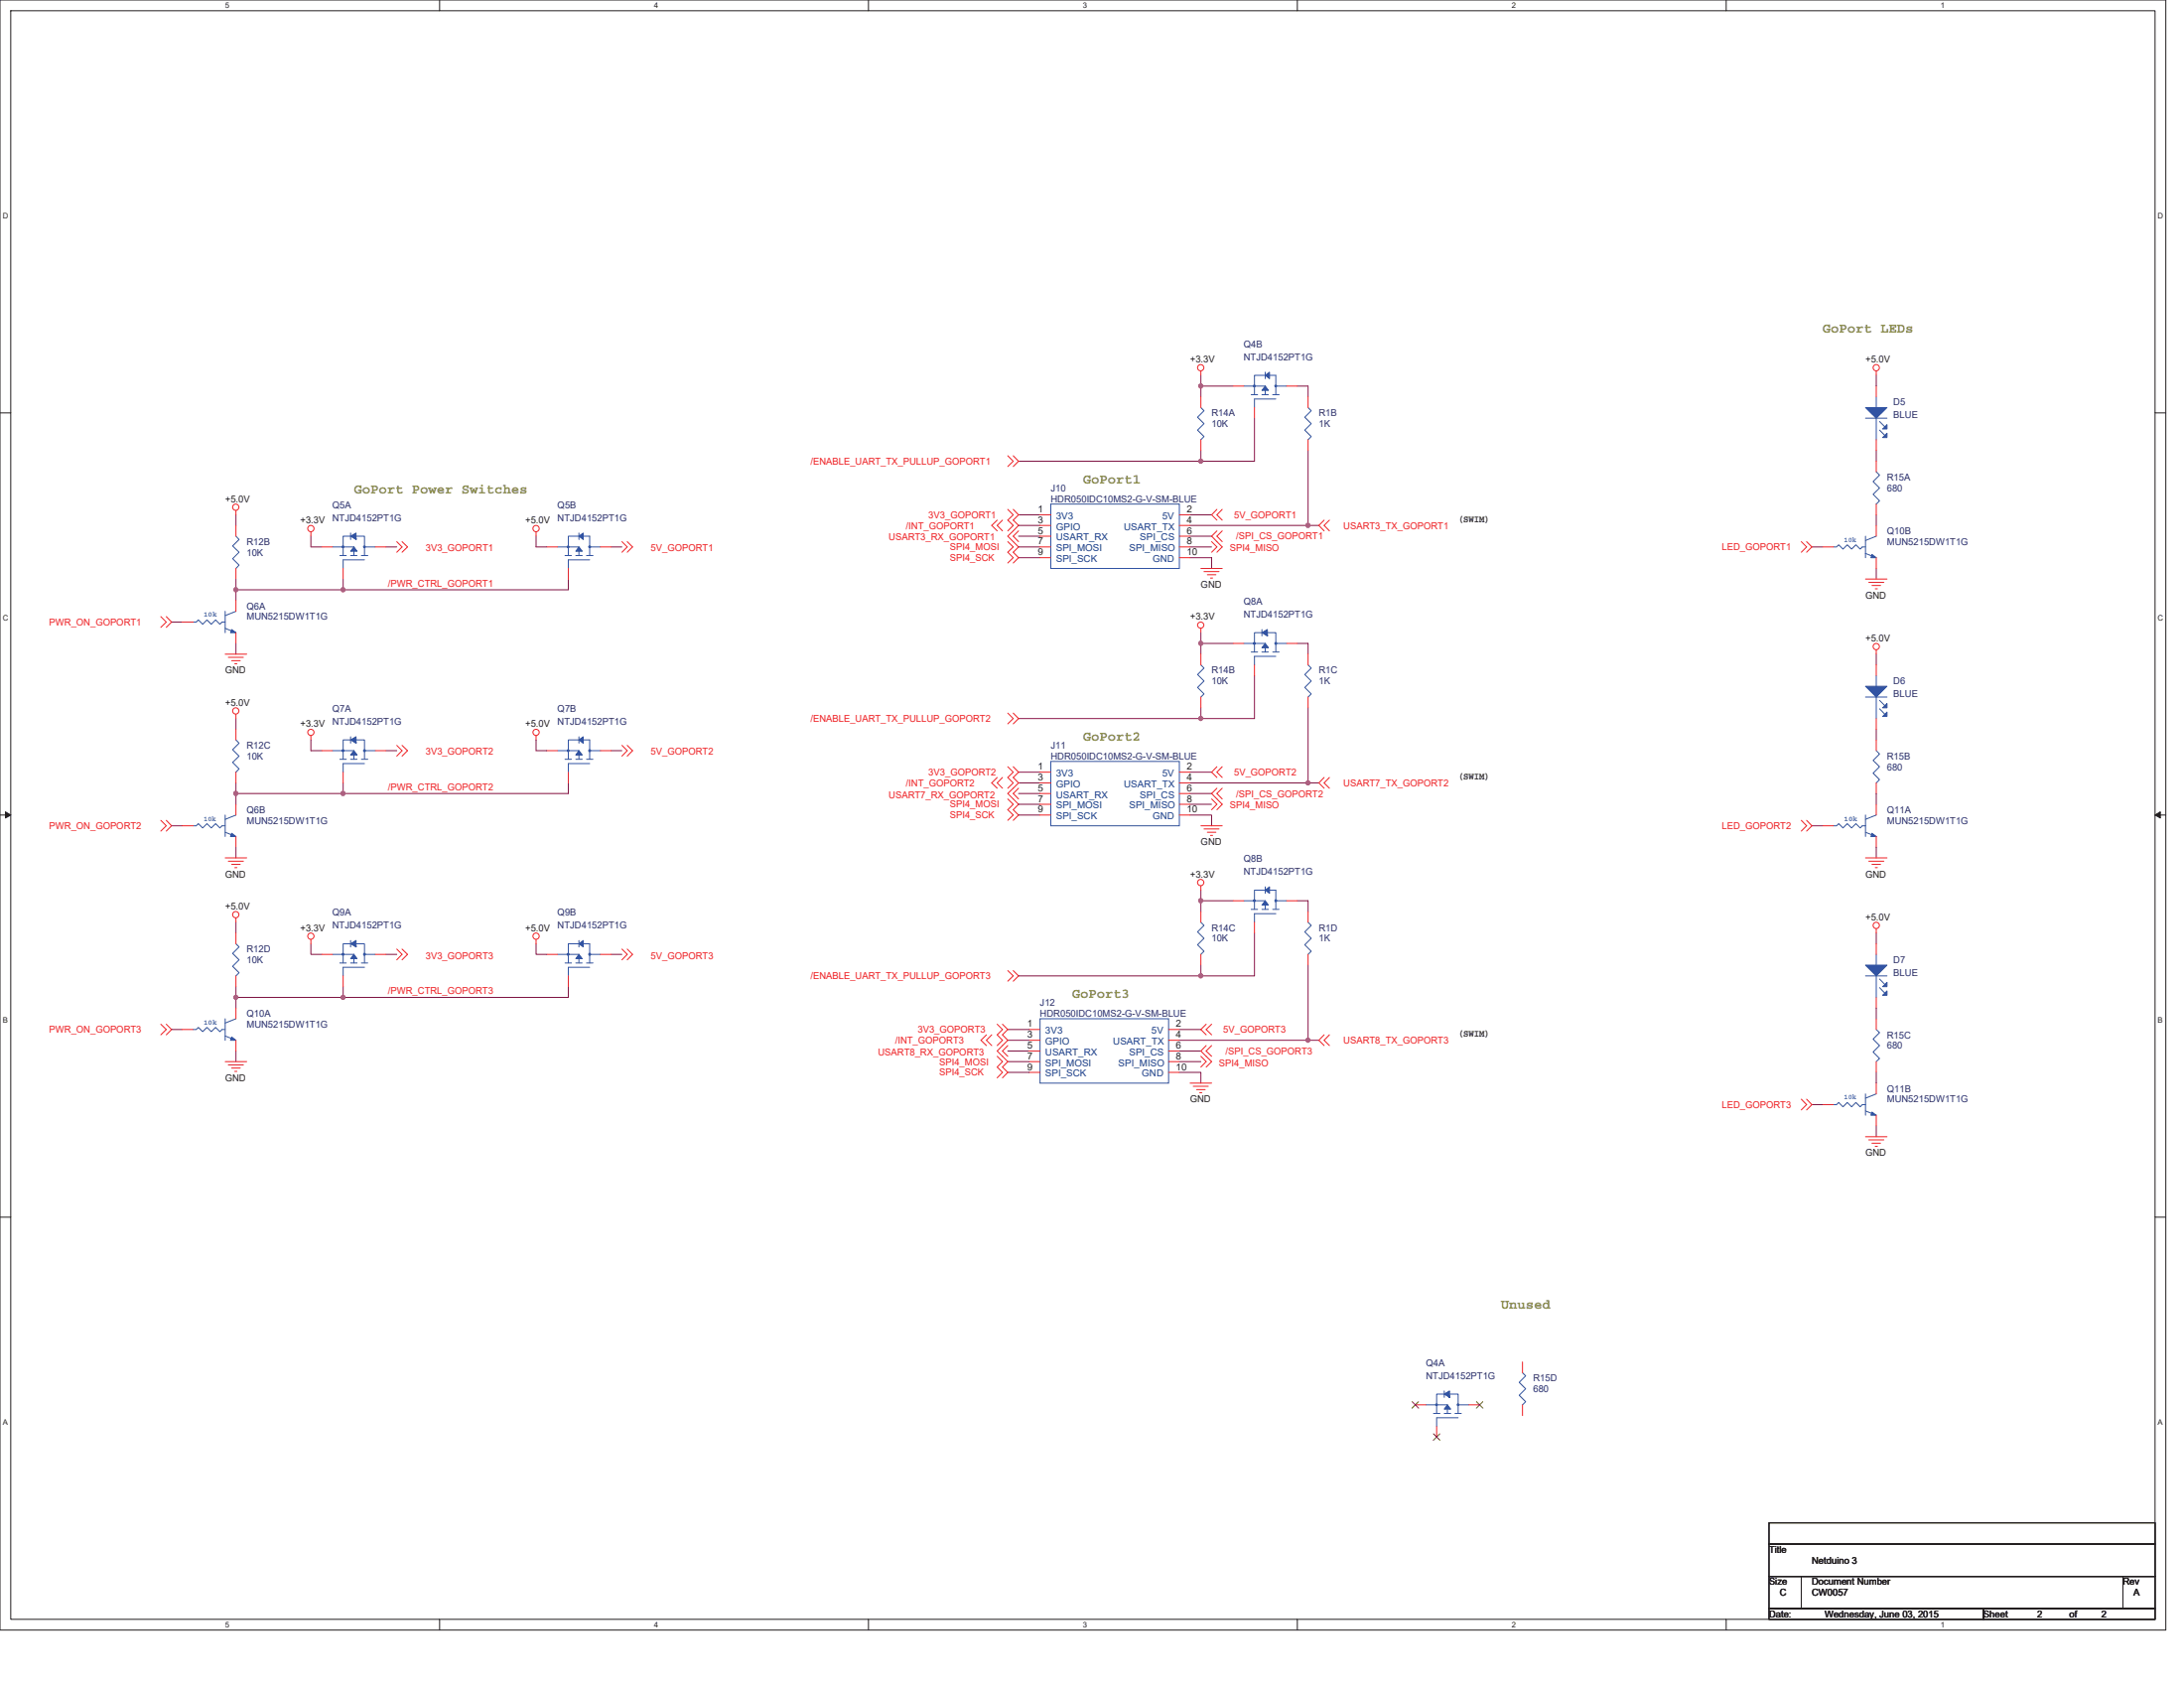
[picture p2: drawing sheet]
<svg xmlns="http://www.w3.org/2000/svg" width="279mm" height="216mm" viewBox="0 0 279 216" stroke-linecap="round" stroke-linejoin="round" font-family="sans-serif">
<path d="M0 0h277.1v208.5h-277.1zM1.4 1.4h274.3v205.7h-274.3z" fill="none" stroke="#231f20" stroke-width=".13"/>
<g fill="#fff">
<path d="M28.8 .1h.6v1.1h-.6z"/>
<path d="M28.8 207.3h.6v1.1h-.6z"/>
</g>
<path d="M56.2 0v1.4M56.2 207.1v1.4" fill="none" stroke="#231f20" stroke-width=".13"/>
<g fill="#fff">
<path d="M83.7 .1h.5v1.1h-.5z"/>
<path d="M83.7 207.3h.5v1.1h-.5z"/>
</g>
<path d="M111.1 0v1.4M111.1 207.1v1.4" fill="none" stroke="#231f20" stroke-width=".13"/>
<g fill="#fff">
<path d="M138.5 .1h.6v1.1h-.6z"/>
<path d="M138.5 207.3h.6v1.1h-.6z"/>
</g>
<path d="M166 0v1.4M166 207.1v1.4" fill="none" stroke="#231f20" stroke-width=".13"/>
<g fill="#fff">
<path d="M193.4 .1h.6v1.1h-.6z"/>
<path d="M193.4 207.3h.6v1.1h-.6z"/>
</g>
<path d="M220.8 0v1.4M220.8 207.1v1.4" fill="none" stroke="#231f20" stroke-width=".13"/>
<g fill="#fff">
<path d="M248.3 .1h.5v1.1h-.5z"/>
<path d="M248.3 207.3h.5v1.1h-.5z"/>
<path d="M.4 27.1h.7v1.1h-.7z"/>
<path d="M276.1 27.1h.7v1.1h-.7z"/>
<path d="M.4 78.5h.7v1.1h-.7z"/>
<path d="M276.1 78.5h.7v1.1h-.7z"/>
</g>
<path d="M0 52.8h1.4M275.7 52.8h1.4" fill="none" stroke="#231f20" stroke-width=".13"/>
<g fill="#fff">
<path d="M.4 130h.6v1.1h-.6z"/>
<path d="M276.1 130h.6v1.1h-.6z"/>
</g>
<path d="M0 104.2h1.4M275.7 104.2h1.4" fill="none" stroke="#231f20" stroke-width=".13"/>
<path d="M.7 103.8l.7 .4-.7 .4z" fill="#231f20"/>
<path d="M.7 103.8l.7 .4-.7 .4z" fill="none" stroke="#231f20" stroke-width=".13"/>
<path d="M275.7 104.2l.7-.4v.8z" fill="#231f20"/>
<path d="M275.7 104.2l.7-.4v.8z" fill="none" stroke="#231f20" stroke-width=".13"/>
<g fill="#fff">
<path d="M.4 181.4h.6v1.1h-.6z"/>
<path d="M276.1 181.4h.6v1.1h-.6z"/>
</g>
<path d="M0 155.7h1.4M275.7 155.7h1.4" fill="none" stroke="#231f20" stroke-width=".13"/>
<g fill="none" stroke="#7f1342" stroke-width=".13">
<path d="M240 48v1.4M240 57.6v1.4M130.3 70h2.8M130.3 67.2h2.8M130.3 68.6h2.8M130.3 71.3h2.8M130.3 65.8h2.8M152.3 70h2.7M152.3 67.2h15M152.3 68.6h2.7M152.3 71.3h2.7v1.4M152.3 65.8h2.7"/>
<path d="M231.8 70h1.4M240 65.8v1.4M240 72.7v1.4M39.8 94.6v1.4h1.3M49.4 96h1.4M68.6 94.6v1.4h1.4M78.2 96h1.4M130.3 98.8h2.8M152.3 98.8h2.7M240 83.7v1.3M240 93.3v1.3M30.2 101.5h13.7"/>
<path d="M130.3 100.1h2.8M130.3 101.5h2.8M130.3 102.9h2.8M130.3 104.2h2.8M152.3 104.2h2.7v1.4M152.3 100.1h15M152.3 101.5h2.7M152.3 102.9h2.7M231.8 105.6h1.4M240 101.5v1.4M240 108.4v1.3M240 119.3v1.4"/>
<path d="M128.9 131.7h2.8M128.9 133.1h2.8M128.9 134.4h2.8M128.9 135.8h2.8M128.9 137.2h2.8M150.9 137.2h2.7v1.3M150.9 131.7h2.7M150.9 133.1h16.4M150.9 134.4h2.7M150.9 135.8h2.7M240 128.9v1.4M240 137.2v1.3"/>
<path d="M231.8 141.3h1.4M240 144v1.4"/>
</g>
<circle cx="30.2" cy="101.5" r=".27" fill="#b953a0"/>
<circle cx="30.2" cy="101.5" r=".27" fill="none" stroke="#b953a0" stroke-width=".13"/>
<path d="M43.9 100.1v1.4h28.8" fill="none" stroke="#7f1342" stroke-width=".13"/>
<circle cx="43.9" cy="101.5" r=".27" fill="#b953a0"/>
<circle cx="43.9" cy="101.5" r=".27" fill="none" stroke="#b953a0" stroke-width=".13"/>
<path d="M30.2 75.4h13.7M39.8 68.6v1.4h1.3M49.4 70h1.4M68.6 68.6v1.4h1.4M78.2 70h1.4M30.2 91.9v1.4M21.9 105.6h1.4M30.2 100.1v2.8M30.2 108.4v1.3M72.7 100.1v1.4" fill="none" stroke="#7f1342" stroke-width=".13"/>
<circle cx="30.2" cy="75.4" r=".27" fill="#b953a0"/>
<circle cx="30.2" cy="75.4" r=".27" fill="none" stroke="#b953a0" stroke-width=".13"/>
<path d="M43.9 74.1v1.3h28.8" fill="none" stroke="#7f1342" stroke-width=".13"/>
<circle cx="43.9" cy="75.4" r=".27" fill="#b953a0"/>
<circle cx="43.9" cy="75.4" r=".27" fill="none" stroke="#b953a0" stroke-width=".13"/>
<path d="M160.5 53.5v5.5h-30.2M21.9 79.6h1.4M30.2 65.8v1.4M30.2 74.1v2.7M72.7 74.1v1.3M30.2 82.3v1.4" fill="none" stroke="#7f1342" stroke-width=".13"/>
<circle cx="153.6" cy="59" r=".27" fill="#b953a0"/>
<circle cx="153.6" cy="59" r=".27" fill="none" stroke="#b953a0" stroke-width=".13"/>
<path d="M153.6 57.6v1.4M153.6 49.4h4.1" fill="none" stroke="#7f1342" stroke-width=".13"/>
<circle cx="153.6" cy="49.4" r=".27" fill="#b953a0"/>
<circle cx="153.6" cy="49.4" r=".27" fill="none" stroke="#b953a0" stroke-width=".13"/>
<path d="M153.6 48v1.4M166 49.4h1.3v1.4M167.3 57.6v9.6" fill="none" stroke="#7f1342" stroke-width=".13"/>
<circle cx="167.3" cy="67.2" r=".27" fill="#b953a0"/>
<circle cx="167.3" cy="67.2" r=".27" fill="none" stroke="#b953a0" stroke-width=".13"/>
<path d="M153.6 49.4v1.4M39.8 120.7v1.4h1.3M43.9 127.6h28.8M49.4 122.1h1.4M68.6 120.7v1.4h1.4M78.2 122.1h1.4" fill="none" stroke="#7f1342" stroke-width=".13"/>
<circle cx="43.9" cy="127.6" r=".27" fill="#b953a0"/>
<circle cx="43.9" cy="127.6" r=".27" fill="none" stroke="#b953a0" stroke-width=".13"/>
<path d="M43.9 126.2v1.4h-13.7" fill="none" stroke="#7f1342" stroke-width=".13"/>
<circle cx="30.2" cy="127.6" r=".27" fill="#b953a0"/>
<circle cx="30.2" cy="127.6" r=".27" fill="none" stroke="#b953a0" stroke-width=".13"/>
<path d="M167.3 67.2h1.4M160.5 86.4v5.5h-30.2M30.2 118v1.3M21.9 131.7h1.4M30.2 126.2v2.7M30.2 134.4v1.4M72.7 126.2v1.4" fill="none" stroke="#7f1342" stroke-width=".13"/>
<circle cx="153.6" cy="91.9" r=".27" fill="#b953a0"/>
<circle cx="153.6" cy="91.9" r=".27" fill="none" stroke="#b953a0" stroke-width=".13"/>
<path d="M153.6 90.5v1.4M153.6 82.3h4.1" fill="none" stroke="#7f1342" stroke-width=".13"/>
<circle cx="153.6" cy="82.3" r=".27" fill="#b953a0"/>
<circle cx="153.6" cy="82.3" r=".27" fill="none" stroke="#b953a0" stroke-width=".13"/>
<path d="M153.6 80.9v1.4M166 82.3h1.3v1.4M167.3 90.5v9.6" fill="none" stroke="#7f1342" stroke-width=".13"/>
<circle cx="167.3" cy="100.1" r=".27" fill="#b953a0"/>
<circle cx="167.3" cy="100.1" r=".27" fill="none" stroke="#b953a0" stroke-width=".13"/>
<path d="M153.6 82.3v1.4M160.5 119.3v5.5h-30.2M167.3 100.1h1.4" fill="none" stroke="#7f1342" stroke-width=".13"/>
<circle cx="153.6" cy="124.8" r=".27" fill="#b953a0"/>
<circle cx="153.6" cy="124.8" r=".27" fill="none" stroke="#b953a0" stroke-width=".13"/>
<path d="M153.6 115.2h4.1M153.6 123.4v1.4" fill="none" stroke="#7f1342" stroke-width=".13"/>
<circle cx="153.6" cy="115.2" r=".27" fill="#b953a0"/>
<circle cx="153.6" cy="115.2" r=".27" fill="none" stroke="#b953a0" stroke-width=".13"/>
<path d="M153.6 113.9v1.3M166 115.2h1.3v1.4M167.3 123.4v9.7" fill="none" stroke="#7f1342" stroke-width=".13"/>
<circle cx="167.3" cy="133" r=".27" fill="#b953a0"/>
<circle cx="167.3" cy="133" r=".27" fill="none" stroke="#b953a0" stroke-width=".13"/>
<path d="M153.6 115.2v1.4M167.3 133.1h1.4" fill="none" stroke="#7f1342" stroke-width=".13"/>
<g fill="none" stroke="#ee1f23" stroke-width=".13">
<path d="M128.9 58.3l.7 .7-.7 .7M129.6 58.3l.7 .7-.7 .7M153.6 47.5v.5M240 47.5v.5M20.6 78.9l.7 .7-.7 .6M21.3 78.9l.6 .7-.6 .6M30.2 65.3v.5M30.2 67.2v1.4M30.2 72.7v1.4M39.8 68v.6M50.8 69.3l.6 .7-.6 .6M51.4 69.3l.7 .7-.7 .6"/>
<path d="M68.6 68v.6M79.6 69.3l.6 .7-.6 .6M80.2 69.3l.7 .7-.7 .6M127.6 66.5l-.7 .7 .7 .7M128.2 66.5l-.6 .7 .6 .7M128.9 65.2l.7 .6-.7 .7 .7 .7-.7 .7M128.9 69.3l.7 .7-.7 .6 .7 .7-.7 .7M129.6 65.2l.7 .6-.7 .7 .7 .7-1.4 1.4 1.4 1.4-.7 .6 .7 .7-.7 .7M130.3 67.9l-.7 .7 .7 .7M153.6 72.7h2.8M154 73.1h2M154.5 73.5h1.1"/>
<path d="M154.9 73.9h.2M155 69.3l.7 .7-.7 .6M155.7 65.2l-.7 .6 .7 .7M155.7 67.9l-.7 .7 1.4 1.4-.7 .6M156.4 65.2l-.7 .6 .7 .7M156.4 67.9l-.7 .7 .7 .7M169.4 66.5l-.7 .7 .7 .7M170.1 66.5l-.7 .7 .7 .7M230.4 69.3l.7 .7-.7 .6M231.1 69.3l.7 .7-.7 .6M238.7 74.1h2.7M239.1 74.5h1.9"/>
<path d="M239.5 74.9h1.1M239.9 75.3h.3M28.8 83.7h2.8M29.2 84.1h1.9M29.6 84.5h1.1M30 84.9h.3M30.2 91.4v.5M30.2 93.3v1.3M30.2 98.8v1.3M39.8 94.1v.5M50.8 95.3l.6 .7-.6 .7M51.4 95.3l.7 .7-.7 .7"/>
<path d="M68.6 94.1v.5M79.6 95.3l.6 .7-.6 .7M80.2 95.3l.7 .7-.7 .7M127.6 99.4l-.7 .7 .7 .7M128.2 99.4l-.6 .7 .6 .7M128.9 98.1l.7 .7-.7 .6 .7 .7-.7 .7M128.9 91.2l.7 .7-.7 .7M129.6 98.1l.7 .7-.7 .6 .7 .7-1.4 1.4 1.4 1.4-.7 .7 .7 .6-.7 .7M129.6 91.2l.7 .7-.7 .7M153.6 80.4v.5M155.7 98.1l-.7 .7 .7 .6M156.4 98.1l-.7 .7 .7 .6"/>
<path d="M169.4 99.4l-.7 .7 .7 .7M170.1 99.4l-.7 .7 .7 .7M240 83.1v.6M240 94.6v1.4M20.6 104.9l.7 .7-.7 .7M21.3 104.9l.6 .7-.6 .7M28.8 109.7h2.8M29.2 110.2h1.9M29.6 110.6h1.1M30 111h.3M30.2 117.4v.6M128.9 102.2l.7 .7-.7 .7 .7 .6-.7 .7"/>
<path d="M130.3 100.8l-.7 .7 .7 .7M153.6 105.6h2.8M153.6 113.3v.6M154 106h2M154.5 106.4h1.1M154.9 106.8h.2M155 102.2l.7 .7-.7 .7M155.7 100.8l-.7 .7 1.4 1.4-.7 .7M156.4 100.8l-.7 .7 .7 .7M230.4 104.9l.7 .7-.7 .7M231.1 104.9l.7 .7-.7 .7M238.7 109.7h2.7"/>
<path d="M239.1 110.2h1.9M239.5 110.6h1.1M239.9 111h.3M240 100.1v1.4M240 118.8v.5M20.6 131l.7 .7-.7 .7M21.3 131l.6 .7-.6 .7M28.8 135.8h2.8M29.2 136.2h1.9M29.6 136.6h1.1M30 137h.3M39.8 120.2v.5"/>
<path d="M50.8 121.4l.6 .7-.6 .7M51.4 121.4l.7 .7-.7 .7M68.6 120.2v.5M79.6 121.4l.6 .7-.6 .7M80.2 121.4l.7 .7-.7 .7M126.2 132.4l-.7 .7 .7 .6M126.9 132.4l-.7 .7 .7 .6M127.6 131l.6 .7-.6 .7 .6 .7-.6 .6M127.6 135.1l.6 .7-.6 .7 .6 .7-.6 .7M128.2 131l.7 .7-.7 .7 .7 .7-1.3 1.3 1.3 1.4-.7 .7 .7 .7-.7 .7M128.9 124.1l.7 .7-.7 .7M128.9 133.7l-.7 .7 .7 .7"/>
<path d="M129.6 124.1l.7 .7-.7 .7M152.3 138.5h2.7M152.7 138.9h1.9M153.1 139.4h1.1M153.5 139.8h.3M153.6 135.1l.7 .7-.7 .7M154.3 131l-.7 .7 .7 .7M154.3 133.7l-.7 .7 1.4 1.4-.7 .7M155 131l-.7 .7 .7 .7M155 133.7l-.7 .7 .7 .7M169.4 132.4l-.7 .7 .7 .6M170.1 132.4l-.7 .7 .7 .6"/>
<path d="M240 130.3v1.4M240 135.8v1.4M230.4 140.6l.7 .7-.7 .7M231.1 140.6l.7 .7-.7 .7M238.7 145.4h2.7M239.1 145.8h1.9M239.5 146.2h1.1M239.9 146.6h.3"/>
<circle cx="153.6" cy="47" r=".4"/>
<circle cx="240" cy="47" r=".4"/>
<circle cx="30.2" cy="64.9" r=".4"/>
<circle cx="39.8" cy="67.6" r=".4"/>
<circle cx="68.6" cy="67.6" r=".4"/>
<circle cx="153.6" cy="80" r=".4"/>
<circle cx="30.2" cy="90.9" r=".4"/>
<circle cx="39.8" cy="93.7" r=".4"/>
<circle cx="68.6" cy="93.7" r=".4"/>
<circle cx="240" cy="82.7" r=".4"/>
<circle cx="30.2" cy="117" r=".4"/>
<circle cx="39.8" cy="119.7" r=".4"/>
<circle cx="68.6" cy="119.7" r=".4"/>
<circle cx="153.6" cy="112.9" r=".4"/>
<circle cx="240" cy="118.4" r=".4"/>
</g>
<path d="M226.3 194.8h49.4v2.7h-49.4zM226.3 197.5h49.4v4.1h-49.4zM226.3 201.6h4.1v4.1h-4.1zM226.3 205.7h27.4v1.4h-27.4zM230.4 201.6h41.2v4.1h-41.2zM253.7 205.7h22v1.4h-22zM271.6 201.6h4.1v4.1h-4.1z" fill="none" stroke="#231f20" stroke-width=".13"/>
<path d="M30.2 68.6l.4 .4-.8 .8 .8 .8-.8 .9 .8 .8-.4 .4M30.2 94.6l.4 .5-.8 .8 .8 .8-.8 .8 .8 .8-.4 .5M240 96l.5 .4-.9 .9 .9 .8-.9 .8 .9 .8-.5 .4M238.3 105.6h.4M238.7 104.2v2.8M238.7 106.4l1.3 .6M240 104.2l-1.3 .6M240 131.7l.5 .4-.9 .8 .9 .8-.9 .9 .9 .8-.5 .4" fill="none" stroke="#3153a4" stroke-width=".13"/>
<path d="M239.5 106.6l.5 .4h-.6z" fill="#3153a4"/>
<path d="M42.5 96h2.8v1.1M43.5 97.1h.8M43.9 97.1v-2.5h2.7v2.5M44.9 97.1h.8M44.9 94.2v.9M46.2 97.1h.9M46.6 96h1.4M46.6 97.7h-2.7v1.1M234.5 105.6h.4l.3-.3 .6 .6 .5-.6 .6 .6 .5-.6 .6 .6 .3-.3M239.5 106.6l.5 .4h-.6z" fill="none" stroke="#3153a4" stroke-width=".13"/>
<path d="M233.2 105.6h1.3M240 102.9v1.3M240 107v1.4" fill="none" stroke="#ee1f23" stroke-width=".13"/>
<path d="M44.9 94.6l.7-.4v.9v-.2v.2z" fill-rule="evenodd" fill="#3153a4"/>
<path d="M44.9 94.6l.7-.4v.9v-.2v.2z" fill="none" stroke="#3153a4" stroke-width=".13"/>
<path d="M45.3 96l.4 .6h-.8z" fill="#3153a4"/>
<path d="M45.3 96l.4 .6h-.8z" fill="none" stroke="#3153a4" stroke-width=".13"/>
<path d="M43.8 95.9h.2v.2h-.2z" fill-rule="evenodd" fill="#3153a4"/>
<path d="M43.8 95.9h.2v.2h-.2z" fill="none" stroke="#3153a4" stroke-width=".13"/>
<path d="M46.5 95.9h.2v.2h-.2z" fill-rule="evenodd" fill="#3153a4"/>
<path d="M46.5 95.9h.2v.2h-.2zM28.4 105.6h.4M28.8 104.2v2.8M28.8 106.4l1.4 .6M30.2 104.2l-1.4 .6" fill="none" stroke="#3153a4" stroke-width=".13"/>
<path d="M41.1 96h1.4M43.9 98.8v1.3M48 96h1.4" fill="none" stroke="#ee1f23" stroke-width=".13"/>
<path d="M29.6 106.6l.6 .4h-.7z" fill="#3153a4"/>
<path d="M24.7 105.6h.4l.3-.3 .5 .6 .6-.6 .5 .6 .6-.6 .5 .6 .3-.3M29.6 106.6l.6 .4h-.7zM153.6 118l.4 .4-.8 .8 .8 .8-.8 .8 .8 .9-.4 .4M182.4 179.7h2.8v1.1M184.8 177.9v.8M186.5 179.7h1.4M183.4 180.8h.8M183.8 180.8v-2.5h2.7v2.5M184.8 180.8h.8M186.1 180.8h.8M186.5 181.3h-2.7v1.1" fill="none" stroke="#3153a4" stroke-width=".13"/>
<path d="M23.3 105.6h1.4M30.2 102.9v1.3M30.2 107v1.4M153.6 116.6v1.4M153.6 122.1v1.3" fill="none" stroke="#ee1f23" stroke-width=".13"/>
<path d="M184.8 178.3l.6-.4v.8v-.1v.1z" fill-rule="evenodd" fill="#3153a4"/>
<path d="M184.8 178.3l.6-.4v.8v-.1v.1z" fill="none" stroke="#3153a4" stroke-width=".13"/>
<path d="M185.2 179.7l.4 .5h-.8z" fill="#3153a4"/>
<path d="M185.2 179.7l.4 .5h-.8z" fill="none" stroke="#3153a4" stroke-width=".13"/>
<path d="M183.7 179.6h.2v.1h-.2z" fill-rule="evenodd" fill="#3153a4"/>
<path d="M183.7 179.6h.2v.1h-.2z" fill="none" stroke="#3153a4" stroke-width=".13"/>
<path d="M186.4 179.6h.2v.1h-.2z" fill-rule="evenodd" fill="#3153a4"/>
<path d="M238.3 70h.4M238.7 68.6v2.7M238.7 70.8l1.3 .5M240 68.6l-1.3 .5M186.4 179.6h.2v.1h-.2z" fill="none" stroke="#3153a4" stroke-width=".13"/>
<path d="M181.1 179.7h1.3M187.9 179.7h1.4M183.8 182.4v1.4" fill="none" stroke="#ee1f23" stroke-width=".13"/>
<path d="M180.7 179.3l.8 .8M181.5 179.3l-.9 .8M188.9 179.3l.8 .8M189.7 179.3l-.8 .8M183.4 183.4l.8 .8M184.2 183.4l-.8 .8" fill="none" stroke="#7d411a" stroke-width=".13"/>
<path d="M239.5 70.9l.5 .4h-.6z" fill="#3153a4"/>
<path d="M71.3 70h2.8v1.1M72.7 71.1v-2.5h2.7v2.5M72.7 71.6v1.1M75.4 70h1.4M234.5 70h.4l.3-.3 .6 .5 .5-.5 .6 .5 .5-.5 .6 .5 .3-.2M239.5 70.9l.5 .4h-.6z" fill="none" stroke="#3153a4" stroke-width=".13"/>
<path d="M233.2 70h1.3M240 67.2v1.4M240 71.3v1.4" fill="none" stroke="#ee1f23" stroke-width=".13"/>
<path d="M74.1 68.6l.5-.4v.8z" fill="#3153a4"/>
<path d="M72.3 71.1h.8M72.7 71.6h2.7M73.7 71.1h.8M74.1 68.6l.5-.4v.8zM74.1 68.2v.8M75 71.1h.9" fill="none" stroke="#3153a4" stroke-width=".13"/>
<path d="M72.6 69.9h.2v.1h-.2z" fill-rule="evenodd" fill="#3153a4"/>
<path d="M72.6 69.9h.2v.1h-.2z" fill="none" stroke="#3153a4" stroke-width=".13"/>
<path d="M75.3 69.9h.2v.1h-.2z" fill-rule="evenodd" fill="#3153a4"/>
<path d="M75.3 69.9h.2v.1h-.2z" fill="none" stroke="#3153a4" stroke-width=".13"/>
<path d="M74.1 70l.4 .5h-.8z" fill="#3153a4"/>
<path d="M74.1 70l.4 .5h-.8zM238.7 139.9v2.7M240 139.9l-1.3 .6M238.3 141.3h.4M238.7 142.1l1.3 .5" fill="none" stroke="#3153a4" stroke-width=".13"/>
<path d="M70 70h1.3M72.7 72.7v1.4M76.8 70h1.4" fill="none" stroke="#ee1f23" stroke-width=".13"/>
<path d="M239.5 142.2l.5 .4h-.6z" fill="#3153a4"/>
<path d="M28.4 79.6h.4M28.8 78.2v2.7M30.2 78.2l-1.4 .5M28.8 80.4l1.4 .5M234.5 141.3h.4l.3-.3 .6 .6 .5-.6 .6 .6 .5-.6 .6 .6 .3-.3M239.5 142.2l.5 .4h-.6z" fill="none" stroke="#3153a4" stroke-width=".13"/>
<path d="M240 138.5v1.4M233.2 141.3h1.3M240 142.6v1.4" fill="none" stroke="#ee1f23" stroke-width=".13"/>
<path d="M29.6 80.5l.6 .4h-.7z" fill="#3153a4"/>
<path d="M24.7 79.6h.4l.3-.3 .5 .5 .6-.5 .5 .5 .6-.5 .5 .5 .3-.2M29.6 80.5l.6 .4h-.7z" fill="none" stroke="#3153a4" stroke-width=".13"/>
<path d="M23.3 79.6h1.4M30.2 76.8v1.4M30.2 80.9v1.4" fill="none" stroke="#ee1f23" stroke-width=".13"/>
<path d="M238.7 52.1h2.7l-1.4 1.4z" fill="#3153a4"/>
<path d="M238.7 52.1h2.7l-1.4 1.4z" fill="none" stroke="#3153a4" stroke-width=".13"/>
<path d="M241.4 54.3v.6h-.5z" fill="#3153a4"/>
<path d="M241.4 54.3v.6h-.5z" fill="none" stroke="#3153a4" stroke-width=".13"/>
<path d="M240.9 56l.5-.6v.6z" fill="#3153a4"/>
<path d="M238.7 53.5h2.7M240 50.8v1.3M240 53.5v2.7M240.5 53.9l.6 .7M240.5 55l.6 .7M240.9 56l.5-.6v.6zM71.3 122.1h2.8v1.1M72.7 123.2v-2.5h2.7v2.5M72.7 123.7v1.1M75.4 122.1h1.4" fill="none" stroke="#3153a4" stroke-width=".13"/>
<path d="M240 49.4v1.4M240 56.2v1.4" fill="none" stroke="#ee1f23" stroke-width=".13"/>
<path d="M74.1 120.7l.5-.4v.8z" fill="#3153a4"/>
<path d="M72.3 123.2h.8M72.7 123.7h2.7M73.7 123.2h.8M74.1 120.7l.5-.4v.8zM74.1 120.3v.8M75 123.2h.9" fill="none" stroke="#3153a4" stroke-width=".13"/>
<path d="M72.6 122h.2v.2h-.2z" fill-rule="evenodd" fill="#3153a4"/>
<path d="M72.6 122h.2v.2h-.2z" fill="none" stroke="#3153a4" stroke-width=".13"/>
<path d="M75.3 122h.2v.2h-.2z" fill-rule="evenodd" fill="#3153a4"/>
<path d="M75.3 122h.2v.2h-.2z" fill="none" stroke="#3153a4" stroke-width=".13"/>
<path d="M74.1 122.1l.4 .5h-.8z" fill="#3153a4"/>
<path d="M134.4 64.5h16.5v8.2h-16.5zM74.1 122.1l.4 .5h-.8z" fill="none" stroke="#3153a4" stroke-width=".13"/>
<g fill="none" stroke="#ee1f23" stroke-width=".13">
<path d="M133.1 65.8h1.3M133.1 67.2h1.3M133.1 68.6h1.3M133.1 70h1.3M133.1 71.3h1.3M150.9 65.8h1.4M150.9 67.2h1.4M150.9 68.6h1.4M150.9 70h1.4M150.9 71.3h1.4M70 122.1h1.3M72.7 124.8v1.4"/>
<path d="M76.8 122.1h1.4"/>
</g>
<path d="M238.7 87.8h2.7l-1.4 1.4z" fill="#3153a4"/>
<path d="M238.7 87.8h2.7l-1.4 1.4z" fill="none" stroke="#3153a4" stroke-width=".13"/>
<path d="M241.4 90v.5h-.5z" fill="#3153a4"/>
<path d="M241.4 90v.5h-.5z" fill="none" stroke="#3153a4" stroke-width=".13"/>
<path d="M240.9 91.6l.5-.5v.5z" fill="#3153a4"/>
<g fill="none" stroke="#3153a4" stroke-width=".13">
<path d="M153.6 52.1l.4 .4-.8 .9 .8 .8-.8 .8 .8 .8-.4 .4M159.1 82.3h2.8v1.1M160.1 83.4h.8M160.5 83.4v-2.5h2.7v2.5M161.4 83.4h.9M161.4 80.5v.8M162.8 83.4h.8M163.2 82.3h1.4M163.2 83.9h-2.7v1.1M238.7 89.2h2.7M240 86.4v1.4M240 89.2v2.7"/>
<path d="M240.5 89.6l.6 .7M240.5 90.7l.6 .7M240.9 91.6l.5-.5v.5z"/>
</g>
<path d="M153.6 50.8v1.3M153.6 56.2v1.4M240 85v1.4M240 91.9v1.4" fill="none" stroke="#ee1f23" stroke-width=".13"/>
<path d="M161.4 80.9l.7-.4v.8v-.1v.1z" fill-rule="evenodd" fill="#3153a4"/>
<path d="M161.4 80.9l.7-.4v.8v-.1v.1z" fill="none" stroke="#3153a4" stroke-width=".13"/>
<path d="M161.9 82.3l.4 .5h-.9z" fill="#3153a4"/>
<path d="M161.9 82.3l.4 .5h-.9z" fill="none" stroke="#3153a4" stroke-width=".13"/>
<path d="M160.4 82.2h.2v.2h-.2z" fill-rule="evenodd" fill="#3153a4"/>
<path d="M160.4 82.2h.2v.2h-.2z" fill="none" stroke="#3153a4" stroke-width=".13"/>
<path d="M163.1 82.2h.2v.2h-.2z" fill-rule="evenodd" fill="#3153a4"/>
<path d="M163.1 82.2h.2v.2h-.2z" fill="none" stroke="#3153a4" stroke-width=".13"/>
<path d="M157.7 82.3h1.4M160.5 85v1.4M164.6 82.3h1.4" fill="none" stroke="#ee1f23" stroke-width=".13"/>
<path d="M238.7 123.4h2.7l-1.4 1.4z" fill="#3153a4"/>
<path d="M238.7 123.4h2.7l-1.4 1.4z" fill="none" stroke="#3153a4" stroke-width=".13"/>
<path d="M241.4 125.6v.6h-.5z" fill="#3153a4"/>
<path d="M241.4 125.6v.6h-.5z" fill="none" stroke="#3153a4" stroke-width=".13"/>
<path d="M240.9 127.3l.5-.6v.6z" fill="#3153a4"/>
<path d="M28.4 131.7h.4M28.8 130.3v2.8M28.8 132.5l1.4 .6M30.2 130.3l-1.4 .6M238.7 124.8h2.7M240 122.1v1.3M240 124.8v2.8M240.5 125.2l.6 .7M240.5 126.3l.6 .7M240.9 127.3l.5-.6v.6z" fill="none" stroke="#3153a4" stroke-width=".13"/>
<path d="M240 120.7v1.4M240 127.6v1.3" fill="none" stroke="#ee1f23" stroke-width=".13"/>
<path d="M29.6 132.6l.6 .5h-.7z" fill="#3153a4"/>
<path d="M167.3 52.1l.4 .4-.8 .9 .8 .8-.8 .8 .8 .8-.4 .4M167.3 85l.4 .4-.8 .9 .8 .8-.8 .8 .8 .9-.4 .4M159.1 115.2h2.8v1.1M160.5 116.3v-2.4h2.7v2.4M160.5 116.9v1.1M163.2 115.2h1.4M167.3 118l.4 .4-.8 .8 .8 .8-.8 .8 .8 .9-.4 .4M24.7 131.7h.4l.3-.3 .5 .6 .6-.6 .5 .6 .6-.6 .5 .6 .3-.3M29.6 132.6l.6 .5h-.7zM194.8 175.6l.4 .4-.8 .8 .8 .8-.8 .9 .8 .8-.4 .4" fill="none" stroke="#3153a4" stroke-width=".13"/>
<path d="M167.3 50.8v1.3M167.3 56.2v1.4M167.3 83.7v1.3M167.3 89.2v1.3M167.3 116.6v1.4M23.3 131.7h1.4M30.2 128.9v1.4M30.2 133.1v1.3M167.3 122.1v1.3M194.8 174.2v1.4M194.8 179.7v1.4" fill="none" stroke="#ee1f23" stroke-width=".13"/>
<path d="M161.9 113.9l.5-.5v.9z" fill="#3153a4"/>
<path d="M160.1 116.3h.8M160.5 116.9h2.7M161.4 116.3h.9M161.9 113.9l.5-.5v.9zM161.9 113.4v.9M162.8 116.3h.8" fill="none" stroke="#3153a4" stroke-width=".13"/>
<path d="M160.4 115.1h.2v.2h-.2z" fill-rule="evenodd" fill="#3153a4"/>
<path d="M160.4 115.1h.2v.2h-.2z" fill="none" stroke="#3153a4" stroke-width=".13"/>
<path d="M163.1 115.1h.2v.2h-.2z" fill-rule="evenodd" fill="#3153a4"/>
<path d="M163.1 115.1h.2v.2h-.2z" fill="none" stroke="#3153a4" stroke-width=".13"/>
<path d="M161.9 115.2l.4 .6h-.9z" fill="#3153a4"/>
<path d="M240 60.3l.5 .5-.9 .8 .9 .8-.9 .8 .9 .9-.5 .4M71.3 96h2.8v1.1M72.7 97.1v-2.5h2.7v2.5M72.7 97.7v1.1M75.4 96h1.4M153.6 85l.4 .4-.8 .9 .8 .8-.8 .8 .8 .9-.4 .4M161.9 115.2l.4 .6h-.9zM133.1 130.3h16.4v8.2h-16.4z" fill="none" stroke="#3153a4" stroke-width=".13"/>
<g fill="none" stroke="#ee1f23" stroke-width=".13">
<path d="M240 59v1.3M240 64.5v1.3M153.6 83.7v1.3M153.6 89.2v1.3M157.7 115.2h1.4M160.5 118v1.3M164.6 115.2h1.4M131.7 131.7h1.4M131.7 133.1h1.4M131.7 134.4h1.4M131.7 135.8h1.4M131.7 137.2h1.4"/>
<path d="M149.5 131.7h1.4M149.5 133.1h1.4M149.5 134.4h1.4M149.5 135.8h1.4M149.5 137.2h1.4"/>
</g>
<path d="M74.1 94.6l.5-.4v.9z" fill="#3153a4"/>
<path d="M72.3 97.1h.8M72.7 97.7h2.7M73.7 97.1h.8M74.1 94.6l.5-.4v.9zM74.1 94.2v.9M75 97.1h.9" fill="none" stroke="#3153a4" stroke-width=".13"/>
<path d="M72.6 95.9h.2v.2h-.2z" fill-rule="evenodd" fill="#3153a4"/>
<path d="M72.6 95.9h.2v.2h-.2z" fill="none" stroke="#3153a4" stroke-width=".13"/>
<path d="M75.3 95.9h.2v.2h-.2z" fill-rule="evenodd" fill="#3153a4"/>
<path d="M75.3 95.9h.2v.2h-.2z" fill="none" stroke="#3153a4" stroke-width=".13"/>
<path d="M74.1 96l.4 .6h-.8z" fill="#3153a4"/>
<path d="M42.5 70h2.8v1.1M43.5 71.1h.8M43.9 71.1v-2.5h2.7v2.5M44.9 71.1h.8M44.9 68.2v.8M46.2 71.1h.9M46.6 70h1.4M46.6 71.6h-2.7v1.1M74.1 96l.4 .6h-.8z" fill="none" stroke="#3153a4" stroke-width=".13"/>
<path d="M70 96h1.3M72.7 98.8v1.3M76.8 96h1.4" fill="none" stroke="#ee1f23" stroke-width=".13"/>
<path d="M44.9 68.6l.7-.4v.8v-.1v.1z" fill-rule="evenodd" fill="#3153a4"/>
<path d="M44.9 68.6l.7-.4v.8v-.1v.1z" fill="none" stroke="#3153a4" stroke-width=".13"/>
<path d="M45.3 70l.4 .5h-.8z" fill="#3153a4"/>
<path d="M45.3 70l.4 .5h-.8z" fill="none" stroke="#3153a4" stroke-width=".13"/>
<path d="M43.8 69.9h.2v.1h-.2z" fill-rule="evenodd" fill="#3153a4"/>
<path d="M43.8 69.9h.2v.1h-.2z" fill="none" stroke="#3153a4" stroke-width=".13"/>
<path d="M46.5 69.9h.2v.1h-.2z" fill-rule="evenodd" fill="#3153a4"/>
<path d="M159.1 49.4h2.8v1.1M160.5 50.5v-2.5h2.7v2.5M160.5 51v1.1M163.2 49.4h1.4M46.5 69.9h.2v.1h-.2zM134.4 97.4h16.5v8.2h-16.5z" fill="none" stroke="#3153a4" stroke-width=".13"/>
<g fill="none" stroke="#ee1f23" stroke-width=".13">
<path d="M41.1 70h1.4M43.9 72.7v1.4M48 70h1.4M133.1 98.8h1.3M150.9 98.8h1.4M133.1 100.1h1.3M133.1 101.5h1.3M133.1 102.9h1.3M133.1 104.2h1.3M150.9 100.1h1.4M150.9 101.5h1.4M150.9 102.9h1.4"/>
<path d="M150.9 104.2h1.4"/>
</g>
<path d="M161.9 48l.5-.4v.8z" fill="#3153a4"/>
<path d="M160.1 50.5h.8M160.5 51h2.7M161.4 50.5h.9M161.9 48l.5-.4v.8zM161.9 47.6v.8M162.8 50.5h.8" fill="none" stroke="#3153a4" stroke-width=".13"/>
<path d="M160.4 49.3h.2v.1h-.2z" fill-rule="evenodd" fill="#3153a4"/>
<path d="M160.4 49.3h.2v.1h-.2z" fill="none" stroke="#3153a4" stroke-width=".13"/>
<path d="M163.1 49.3h.2v.1h-.2z" fill-rule="evenodd" fill="#3153a4"/>
<path d="M163.1 49.3h.2v.1h-.2z" fill="none" stroke="#3153a4" stroke-width=".13"/>
<path d="M161.9 49.4l.4 .5h-.9z" fill="#3153a4"/>
<path d="M161.9 49.4l.4 .5h-.9zM30.2 120.7l.4 .4-.8 .8 .8 .9-.8 .8 .8 .8-.4 .4M42.5 122.1h2.8v1.1M43.5 123.2h.8M43.9 123.2v-2.5h2.7v2.5M44.9 123.2h.8M44.9 120.3v.8M46.2 123.2h.9M46.6 122.1h1.4M46.6 123.7h-2.7v1.1" fill="none" stroke="#3153a4" stroke-width=".13"/>
<path d="M157.7 49.4h1.4M160.5 52.1v1.4M164.6 49.4h1.4M30.2 119.3v1.4M30.2 124.8v1.4" fill="none" stroke="#ee1f23" stroke-width=".13"/>
<path d="M44.9 120.7l.7-.4v.8v-.1v.1z" fill-rule="evenodd" fill="#3153a4"/>
<path d="M44.9 120.7l.7-.4v.8v-.1v.1z" fill="none" stroke="#3153a4" stroke-width=".13"/>
<path d="M45.3 122.1l.4 .5h-.8z" fill="#3153a4"/>
<path d="M45.3 122.1l.4 .5h-.8z" fill="none" stroke="#3153a4" stroke-width=".13"/>
<path d="M43.8 122h.2v.2h-.2z" fill-rule="evenodd" fill="#3153a4"/>
<path d="M43.8 122h.2v.2h-.2z" fill="none" stroke="#3153a4" stroke-width=".13"/>
<path d="M46.5 122h.2v.2h-.2z" fill-rule="evenodd" fill="#3153a4"/>
<path d="M46.5 122h.2v.2h-.2z" fill="none" stroke="#3153a4" stroke-width=".13"/>
<path d="M41.1 122.1h1.4M43.9 124.8v1.4M48 122.1h1.4" fill="none" stroke="#ee1f23" stroke-width=".13"/>
<circle cx="30.2" cy="101.5" r=".27" fill="#b953a0"/>
<circle cx="30.2" cy="101.5" r=".27" fill="none" stroke="#b953a0" stroke-width=".13"/>
<circle cx="43.9" cy="101.5" r=".27" fill="#b953a0"/>
<circle cx="43.9" cy="101.5" r=".27" fill="none" stroke="#b953a0" stroke-width=".13"/>
<circle cx="30.2" cy="75.4" r=".27" fill="#b953a0"/>
<circle cx="30.2" cy="75.4" r=".27" fill="none" stroke="#b953a0" stroke-width=".13"/>
<circle cx="43.9" cy="75.4" r=".27" fill="#b953a0"/>
<circle cx="43.9" cy="75.4" r=".27" fill="none" stroke="#b953a0" stroke-width=".13"/>
<circle cx="153.6" cy="59" r=".27" fill="#b953a0"/>
<circle cx="153.6" cy="59" r=".27" fill="none" stroke="#b953a0" stroke-width=".13"/>
<circle cx="153.6" cy="49.4" r=".27" fill="#b953a0"/>
<circle cx="153.6" cy="49.4" r=".27" fill="none" stroke="#b953a0" stroke-width=".13"/>
<circle cx="167.3" cy="67.2" r=".27" fill="#b953a0"/>
<circle cx="167.3" cy="67.2" r=".27" fill="none" stroke="#b953a0" stroke-width=".13"/>
<circle cx="43.9" cy="127.6" r=".27" fill="#b953a0"/>
<circle cx="43.9" cy="127.6" r=".27" fill="none" stroke="#b953a0" stroke-width=".13"/>
<circle cx="30.2" cy="127.6" r=".27" fill="#b953a0"/>
<circle cx="30.2" cy="127.6" r=".27" fill="none" stroke="#b953a0" stroke-width=".13"/>
<circle cx="153.6" cy="91.9" r=".27" fill="#b953a0"/>
<circle cx="153.6" cy="91.9" r=".27" fill="none" stroke="#b953a0" stroke-width=".13"/>
<circle cx="153.6" cy="82.3" r=".27" fill="#b953a0"/>
<circle cx="153.6" cy="82.3" r=".27" fill="none" stroke="#b953a0" stroke-width=".13"/>
<circle cx="167.3" cy="100.1" r=".27" fill="#b953a0"/>
<circle cx="167.3" cy="100.1" r=".27" fill="none" stroke="#b953a0" stroke-width=".13"/>
<circle cx="153.6" cy="124.8" r=".27" fill="#b953a0"/>
<circle cx="153.6" cy="124.8" r=".27" fill="none" stroke="#b953a0" stroke-width=".13"/>
<circle cx="153.6" cy="115.2" r=".27" fill="#b953a0"/>
<circle cx="153.6" cy="115.2" r=".27" fill="none" stroke="#b953a0" stroke-width=".13"/>
<circle cx="167.3" cy="133" r=".27" fill="#b953a0"/>
<circle cx="167.3" cy="133" r=".27" fill="none" stroke="#b953a0" stroke-width=".13"/>
<g font-size="1.8" fill="#7e8033">
<text x="233.2" y="42.6">GoPort LEDs</text>
<text x="45.3" y="63.2">GoPort Power Switches</text>
<text x="138.5" y="61.8">GoPort1</text>
<text x="138.5" y="94.7">GoPort2</text>
<text x="137.2" y="127.7">GoPort3</text>
<text x="192" y="167.4">Unused</text>
</g>
<g font-size="1.2" fill="#231f20">
<text x="152.3" y="46.4">+3.3V</text>
<text x="238.7" y="46.4">+5.0V</text>
<text x="28.8" y="64.2">+5.0V</text>
<text x="132.8" y="65.6">1</text>
<text x="151.8" y="65.6">2</text>
<text x="38.4" y="67">+3.3V</text>
<text x="67.2" y="67">+5.0V</text>
<text x="132.8" y="66.9">3</text>
<text x="132.8" y="68.3">5</text>
<text x="132.8" y="69.7">7</text>
<text x="132.8" y="71">9</text>
<text x="151.8" y="66.9">4</text>
<text x="151.8" y="68.3">6</text>
<text x="151.8" y="69.7">8</text>
<text x="151.8" y="71">10</text>
<text x="186.5" y="66.8">(SWIM)</text>
<text x="153.6" y="75.2">GND</text>
<text x="238.7" y="76.6">GND</text>
<text x="152.3" y="79.3">+3.3V</text>
<text x="238.7" y="82">+5.0V</text>
<text x="28.8" y="86.2">GND</text>
<text x="28.8" y="90.3">+5.0V</text>
<text x="38.4" y="93">+3.3V</text>
<text x="67.2" y="93">+5.0V</text>
<text x="132.8" y="98.5">1</text>
<text x="132.8" y="99.8">3</text>
<text x="132.8" y="101.2">5</text>
<text x="151.8" y="98.5">2</text>
<text x="151.8" y="99.8">4</text>
<text x="151.8" y="101.2">6</text>
<text x="186.5" y="99.7">(SWIM)</text>
<text x="132.8" y="102.6">7</text>
<text x="132.8" y="103.9">9</text>
<text x="151.8" y="102.6">8</text>
<text x="151.8" y="103.9">10</text>
<text x="28.8" y="112.2">GND</text>
<text x="152.3" y="112.2">+3.3V</text>
<text x="153.6" y="108.1">GND</text>
<text x="238.7" y="112.2">GND</text>
<text x="28.8" y="116.3">+5.0V</text>
<text x="38.4" y="119.1">+3.3V</text>
<text x="67.2" y="119.1">+5.0V</text>
<text x="238.7" y="117.7">+5.0V</text>
<text x="131.4" y="131.4">1</text>
<text x="150.5" y="131.4">2</text>
<text x="131.4" y="132.8">3</text>
<text x="131.4" y="134.1">5</text>
<text x="131.4" y="135.5">7</text>
<text x="131.4" y="136.9">9</text>
<text x="150.5" y="132.8">4</text>
<text x="150.5" y="134.1">6</text>
<text x="150.5" y="135.5">8</text>
<text x="150.5" y="136.9">10</text>
<text x="186.5" y="132.7">(SWIM)</text>
<text x="28.8" y="138.3">GND</text>
<text x="152.3" y="141">GND</text>
<text x="238.7" y="147.9">GND</text>
<text x="226.3" y="198.6">Title</text>
<text x="226.3" y="202.8">Size</text>
<text x="231.8" y="202.8">Document Number</text>
<text x="231.8" y="200">Netduino 3</text>
<text x="271.6" y="202.8">Rev</text>
<text x="226.3" y="206.9">Date:</text>
<text x="227.7" y="204.1">C</text>
<text x="231.8" y="204.1">CW0057</text>
<text x="233.4" y="206.9">Wednesday, June 03, 2015</text>
<text x="253.7" y="206.9">Sheet</text>
<text x="260.6" y="206.9">2</text>
<text x="264.7" y="206.9">of</text>
<text x="268.8" y="206.9">2</text>
<text x="272.9" y="204.1">A</text>
</g>
<g font-size="1.2" fill="#272872">
<text x="159.1" y="44.5">Q4B</text>
<text x="159.1" y="46.1">NTJD4152PT1G</text>
<text x="155" y="53.3">R14A</text>
<text x="168.7" y="53.3">R1B</text>
<text x="242.2" y="51.9">D5</text>
<text x="242.2" y="53.5">BLUE</text>
<text x="155" y="54.6">10K</text>
<text x="168.7" y="54.6">1K</text>
<text x="42.5" y="65">Q5A</text>
<text x="71.3" y="65">Q5B</text>
<text x="134.4" y="62.8">J10</text>
<text x="134.4" y="64.2">HDR050IDC10MS2-G-V-SM-BLUE</text>
<text x="241.4" y="61.5">R15A</text>
<text x="241.4" y="62.8">680</text>
<text x="31.6" y="69.7">R12B</text>
<text x="31.6" y="71.1">10K</text>
<text x="42.5" y="66.7">NTJD4152PT1G</text>
<text x="71.3" y="66.7">NTJD4152PT1G</text>
<text x="241.4" y="68.3">Q10B</text>
<text x="241.4" y="69.7">MUN5215DW1T1G</text>
<text x="31.6" y="77.9">Q6A</text>
<text x="159.1" y="77.4">Q8A</text>
<text x="31.6" y="79.3">MUN5215DW1T1G</text>
<text x="159.1" y="79">NTJD4152PT1G</text>
<text x="155" y="86.2">R14B</text>
<text x="155" y="87.5">10K</text>
<text x="168.7" y="86.2">R1C</text>
<text x="168.7" y="87.5">1K</text>
<text x="242.2" y="87.5">D6</text>
<text x="242.2" y="89.2">BLUE</text>
<text x="31.6" y="95.8">R12C</text>
<text x="42.5" y="91.1">Q7A</text>
<text x="42.5" y="92.8">NTJD4152PT1G</text>
<text x="71.3" y="91.1">Q7B</text>
<text x="71.3" y="92.8">NTJD4152PT1G</text>
<text x="134.4" y="95.8">J11</text>
<text x="31.6" y="97.1">10K</text>
<text x="134.4" y="97.1">HDR050IDC10MS2-G-V-SM-BLUE</text>
<text x="241.4" y="97.1">R15B</text>
<text x="241.4" y="98.5">680</text>
<text x="31.6" y="104">Q6B</text>
<text x="31.6" y="105.4">MUN5215DW1T1G</text>
<text x="241.4" y="104">Q11A</text>
<text x="241.4" y="105.4">MUN5215DW1T1G</text>
<text x="159.1" y="110.3">Q8B</text>
<text x="159.1" y="112">NTJD4152PT1G</text>
<text x="42.5" y="117.2">Q9A</text>
<text x="42.5" y="118.8">NTJD4152PT1G</text>
<text x="71.3" y="117.2">Q9B</text>
<text x="71.3" y="118.8">NTJD4152PT1G</text>
<text x="155" y="119.1">R14C</text>
<text x="168.7" y="119.1">R1D</text>
<text x="31.6" y="121.8">R12D</text>
<text x="31.6" y="123.2">10K</text>
<text x="155" y="120.5">10K</text>
<text x="168.7" y="120.5">1K</text>
<text x="242.2" y="123.2">D7</text>
<text x="242.2" y="124.8">BLUE</text>
<text x="31.6" y="130">Q10A</text>
<text x="31.6" y="131.4">MUN5215DW1T1G</text>
<text x="133.1" y="128.7">J12</text>
<text x="133.1" y="130">HDR050IDC10MS2-G-V-SM-BLUE</text>
<text x="241.4" y="132.8">R15C</text>
<text x="241.4" y="134.2">680</text>
<text x="241.4" y="139.7">Q11B</text>
<text x="241.4" y="141">MUN5215DW1T1G</text>
<text x="182.4" y="174.8">Q4A</text>
<text x="182.4" y="176.4">NTJD4152PT1G</text>
<text x="196.2" y="176.7">R15D</text>
<text x="196.2" y="178.1">680</text>
</g>
<g font-size="1.2" fill="#ee1f23">
<text x="103.7" y="59.4">/ENABLE_UART_TX_PULLUP_GOPORT1</text>
<text x="54.5" y="70.5">3V3_GOPORT1</text>
<text x="83.3" y="70.5">5V_GOPORT1</text>
<text x="113.7" y="69.2">USART3_RX_GOPORT1</text>
<text x="115.9" y="67.6">/INT_GOPORT1</text>
<text x="118.8" y="66.3">3V3_GOPORT1</text>
<text x="121.5" y="70.4">SPI4_MOSI</text>
<text x="121.5" y="71.8">SPI4_SCK</text>
<text x="157.3" y="70.5">SPI4_MISO</text>
<text x="157.9" y="66.3">5V_GOPORT1</text>
<text x="158.2" y="69">/SPI_CS_GOPORT1</text>
<text x="171.9" y="67.6">USART3_TX_GOPORT1</text>
<text x="220.3" y="70.4">LED_GOPORT1</text>
<text x="49.7" y="75.1">/PWR_CTRL_GOPORT1</text>
<text x="6.3" y="80">PWR_ON_GOPORT1</text>
<text x="103.7" y="92.3">/ENABLE_UART_TX_PULLUP_GOPORT2</text>
<text x="49.7" y="101.1">/PWR_CTRL_GOPORT2</text>
<text x="54.5" y="96.6">3V3_GOPORT2</text>
<text x="83.3" y="96.6">5V_GOPORT2</text>
<text x="115.9" y="100.6">/INT_GOPORT2</text>
<text x="118.8" y="99.2">3V3_GOPORT2</text>
<text x="157.9" y="99.2">5V_GOPORT2</text>
<text x="158.2" y="101.9">/SPI_CS_GOPORT2</text>
<text x="171.9" y="100.6">USART7_TX_GOPORT2</text>
<text x="6.3" y="106">PWR_ON_GOPORT2</text>
<text x="113.7" y="102.1">USART7_RX_GOPORT2</text>
<text x="121.5" y="104.7">SPI4_SCK</text>
<text x="121.5" y="103.3">SPI4_MOSI</text>
<text x="157.3" y="103.4">SPI4_MISO</text>
<text x="220.3" y="106">LED_GOPORT2</text>
<text x="54.5" y="122.6">3V3_GOPORT3</text>
<text x="83.3" y="122.6">5V_GOPORT3</text>
<text x="103.7" y="125.3">/ENABLE_UART_TX_PULLUP_GOPORT3</text>
<text x="49.7" y="127.2">/PWR_CTRL_GOPORT3</text>
<text x="6.3" y="132.1">PWR_ON_GOPORT3</text>
<text x="112.3" y="135">USART8_RX_GOPORT3</text>
<text x="114.5" y="133.5">/INT_GOPORT3</text>
<text x="117.4" y="132.1">3V3_GOPORT3</text>
<text x="120.2" y="136.2">SPI4_MOSI</text>
<text x="120.2" y="137.6">SPI4_SCK</text>
<text x="156" y="136.4">SPI4_MISO</text>
<text x="156.5" y="132.1">5V_GOPORT3</text>
<text x="156.8" y="134.9">/SPI_CS_GOPORT3</text>
<text x="171.9" y="133.5">USART8_TX_GOPORT3</text>
<text x="220.3" y="141.7">LED_GOPORT3</text>
</g>
<g font-size="1.2" fill="#16427d">
<text x="135.1" y="66.4">3V3</text>
<text x="135.1" y="67.8">GPIO</text>
<text x="135.1" y="69.2">USART_RX</text>
<text x="135.1" y="70.5">SPI_MOSI</text>
<text x="135.1" y="71.9">SPI_SCK</text>
<text x="143.8" y="67.8">USART_TX</text>
<text x="144.5" y="70.5">SPI_MISO</text>
<text x="145.8" y="69.2">SPI_CS</text>
<text x="147.5" y="71.9">GND</text>
<text x="148.7" y="66.4">5V</text>
<text x="135.1" y="99.3">3V3</text>
<text x="135.1" y="100.7">GPIO</text>
<text x="143.8" y="100.7">USART_TX</text>
<text x="148.7" y="99.3">5V</text>
<text x="135.1" y="102.1">USART_RX</text>
<text x="135.1" y="103.4">SPI_MOSI</text>
<text x="135.1" y="104.8">SPI_SCK</text>
<text x="144.5" y="103.4">SPI_MISO</text>
<text x="145.8" y="102.1">SPI_CS</text>
<text x="147.5" y="104.8">GND</text>
<text x="133.7" y="132.2">3V3</text>
<text x="133.7" y="133.6">GPIO</text>
<text x="133.7" y="135">USART_RX</text>
<text x="133.7" y="136.4">SPI_MOSI</text>
<text x="133.7" y="137.7">SPI_SCK</text>
<text x="142.4" y="133.6">USART_TX</text>
<text x="143.1" y="136.4">SPI_MISO</text>
<text x="144.5" y="135">SPI_CS</text>
<text x="146.1" y="137.7">GND</text>
<text x="147.3" y="132.2">5V</text>
</g>
<g font-size="1" fill="#231f20">
<text x="28.8" y="1">5</text>
<text x="83.7" y="1">4</text>
<text x="138.5" y="1">3</text>
<text x="193.4" y="1">2</text>
<text x="248.3" y="1">1</text>
<text x=".4" y="28">D</text>
<text x="276.1" y="28">D</text>
<text x=".4" y="79.4">C</text>
<text x="276.1" y="79.4">C</text>
<text x=".4" y="130.9">B</text>
<text x="276.1" y="130.9">B</text>
<text x=".4" y="182.3">A</text>
<text x="276.1" y="182.3">A</text>
<text x="28.8" y="208.2">5</text>
<text x="83.7" y="208.2">4</text>
<text x="138.5" y="208.2">3</text>
<text x="193.4" y="208.2">2</text>
<text x="248.3" y="208.2">1</text>
</g>
<g font-size="1" fill="#3153a4">
<text x="235.9" y="69.3">10k</text>
<text x="26.1" y="78.9">10k</text>
<text x="26.1" y="105">10k</text>
<text x="235.9" y="105">10k</text>
<text x="26.1" y="131">10k</text>
<text x="235.9" y="140.7">10k</text>
</g>
</svg>
